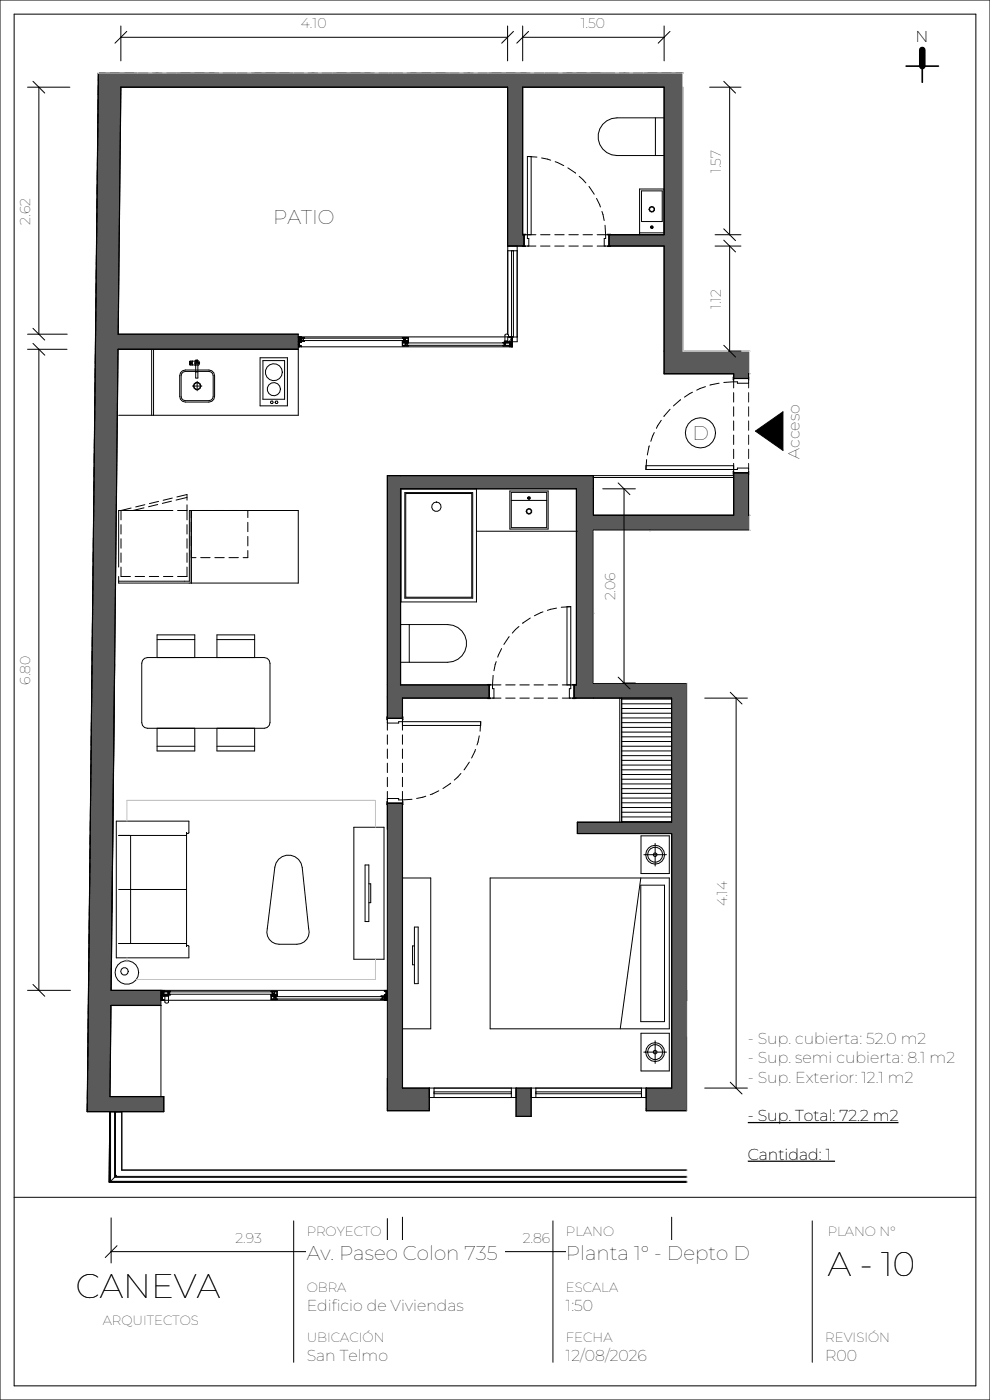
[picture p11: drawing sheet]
<svg xmlns="http://www.w3.org/2000/svg" width="210mm" height="297mm" viewBox="0 0 210 297" stroke-linecap="round" stroke-linejoin="round" font-family="sans-serif">
<path d="M160.2 91.4l5.9-4v8.1z" fill="#000"/>
<path d="M109.5 230.8v6h3.2v-6zM20.9 15.5l-2.4 220.3h16.2v-3.2h-11.4l.2-19.3h10.6v-3.2h-10.5l1.4-136h38.3v-3.2h-38.2l.5-52.4h82.1v33.7h3.5v-2.4h-.3v-31.3h30v31.3h-11.7v2.4h11.7v27.1h14.7v1h3.2v-1h.2v-4.8h-14.1v-59zM82.2 170.4v65.2h8.9v-4.8h-5.7v-60.4zM82.2 100.9v51.5h3.2v-4.3h18.4v-2.8h-18.8v-41.6h37.3v41.6h-.5v2.8h20.7v26.3h-20v2.4h20v54h-5.4v4.8h8.6v-90.7h-19.8v-32.4h33.1v-3.2h-.2v-9h-3.2v9h-29.7v-8.4z" fill="#5a5a5a"/>
<g fill="none" stroke="#000" stroke-width=".21">
<path d="M20.8 18.2v2M20.9 15.5h124M20.9 15.5l-2.4 220.3M20.9 15.5l-.1 1.7M144.9 18.5v56h14.1M20.6 39.2v2M20.6 36.2v2M20.7 33.2v2M20.7 30.2v2M20.7 27.2v2M20.8 24.2v2M20.8 21.2v2"/>
<path d="M111.9 33.2h.8v16.6M111.9 33.2v17.4h.3v1.6M111.9 33.2l2 .1M114.9 33.5l1.9 .5M117.7 34.3l1.9 .8M120.4 35.6l1.7 1.1M122.8 37.4l1.5 1.4M124.9 39.6l1.1 1.6M139 25v8M140.9 25h-10a4 4 0 0 0-4 4 4 4 0 0 0 4 4h10M20.4 57.2v2M20.4 54.2v2"/>
<path d="M20.5 51.2v2M20.5 48.2v2M20.5 45.2v2M20.6 42.2v2M107.7 53.2h2M107.7 52.2v18.7M108.5 53.2v18.3M108.9 53.2v18.3M109.7 52.2v20.3h-1M110.9 49.7l.6 .1M110.9 52.2h.6M111.2 49.8v2.4"/>
<path d="M113.7 52.2h-6v-33.7h-82.1l-.5 52.4h38.2v17.2h-38.1M113.7 49.8h-2.8v-31.3h30v31.3h-14.2M114.7 49.8h2M114.7 52.2h2M117.7 49.8h2M117.7 52.2h2M120.7 49.8h2M120.7 52.2h2M123.7 49.8h2M123.7 52.2h2M126.5 42.1l.8 1.8M126.7 52.2h14.2v27.1h14.7v3"/>
<path d="M127.7 44.8l.4 2M128.3 47.8l.2 2.8h-.3v1.6M128.9 49.8h.6M128.9 52.2h.6M129.2 49.8v2.4M135.7 49.4h5.2M136.1 40.5h4.4v6.5h-4.4zM138.1 47.9h.3l.2 .3-.2 .3h-.3l-.1-.3zM138.2 48l.2 .1v.2l-.2 .1-.1-.2zM140.9 40.1h-5.2v9.7M20.2 78.2v2M20.2 75.2v2"/>
<path d="M20.3 72.2l-.1 2M20.3 69.2v2M20.3 66.2v2M20.4 63.2l-.1 2M20.4 60.2v2M32.2 74.1v14M32.6 74.1v14M38.3 79.1l.4-.4 .6-.2h5l.6 .2 .5 .4 .1 .6v4.4l-.1 .6-.5 .4-.6 .2h-5l-.6-.2-.4-.4-.2-.6v-4.4zM38.9 78.9l.4-.1h5l.5 .1 .3 .3 .1 .5v4.4l-.1 .4-.3 .4-.5 .1h-5l-.4-.1-.4-.4-.1-.4v-4.4l.1-.5zM40.2 76.7v.6M40.2 77.3h.1M40.2 76.7h.1"/>
<path d="M40.3 77.3v.1M40.3 76.6v.1M40.3 76.6v.8M40.3 76.7v.7M40.3 77.4h.1M40.3 76.6h.1M40.3 77.4h.4M40.3 76.6h.4M40.5 77h.1zM40.5 77.1h.1M40.5 76.9h.1M40.7 76.6h.1"/>
<path d="M40.7 77.4h.1M40.7 76.6v.8M40.8 77.4h.1M40.8 76.6v.1M41.2 77h.1M41.3 77.4l.2 .2M41.3 77l.2-.3 .3-.1 .2 .2 .1 .3-.1 .2M41.3 77l.2 .3M41.3 77h.8M41.5 78.9h.5M41.5 77.4h-.7v-.8h.9v.8M41.6 76.4l-.3 .2"/>
<path d="M41.6 76.6h.1M41.6 76.4v.2M41.6 76.4h.3v.2h-.3M41.6 76.4h.1M41.6 76.8h.3l.1 .2v3.2h-.2h-.3v-3.2zM41.7 76.6h.1M41.7 76.5h.1M41.7 77.5h.1M41.8 76.6h.1M41.9 76.4l.3 .2 .1 .4-.1 .3-.2 .3M42.2 77h.1M55.2 75.9h5.8v10.2h-5.8z"/>
<path d="M55.8 76.5h4.6v8.2h-4.6zM63.3 74.1h-38.3l-1.4 136h58.6M63.3 71.5h46.4M63.3 71.9l.1-.1v.3M63.3 72.9h.1v.2M63.3 71.5h.1M63.3 72.4h.1M63.3 73.4h.2M63.3 71.5v.1M63.3 72.5v.1M63.3 72.6v.2M63.3 72.6h.1"/>
<path d="M63.3 73.5v.1M63.3 71.6v.2M63.3 72.4h.6v.2h-.6M63.3 72.1h.1M63.3 73.1h.1M63.4 72.1h.1M63.4 73.1h.1M63.4 73.1l-.1 .3h.6v.2M63.4 72.1l-.1 .3M63.4 72.5h.1M63.4 73.5h.1M63.4 72.5h-.1"/>
<path d="M63.5 71.5h.1M63.5 71.5h-.1M63.5 72.4v.1M63.5 73.4v.1M63.5 71.9v.1M63.5 73h.1M63.5 72h.1M63.5 71.9h-.1M63.5 72.9h-.1M63.5 71.9h.1M63.5 72.9h.1M63.5 71.6v.8"/>
<path d="M63.5 72.6v.8M63.5 72.1h.1M63.5 73.1h.1M63.6 71.5v.1l.3-.1M63.7 71.9h.1M63.7 72h.1M63.7 72.1h.1M63.7 72.5h.1M63.7 71.5v.1M63.7 72.4h.1M63.8 71.9h.1M63.8 71.6l-.1 .1"/>
<path d="M63.8 71.5v.1M63.8 72.4h.1M63.8 73.4v.1M63.9 72.6h.1M63.9 71.5v.1M63.9 72.4h.1M63.9 73.4h.1M63.9 71.9h-.2M63.9 71.9h.1M63.9 72.1l-.2 .2M63.9 72.4l-.6 .2M63.9 72.5l-.3 .1"/>
<path d="M63.9 71.9l.1 .1M63.9 72h.1M63.9 72v.1M63.9 72.1h.1M63.9 72.5l-.6 .1M63.9 73.4l-.2 .1M63.9 71.5v.1h-.6M63.9 73.5h-.3M64 71.9v.2M64.2 71.7v.1l.1-.1M64.2 72.3v-.1l.1 .1M64.4 72.3h.1"/>
<path d="M64.4 71.7h.1M64.5 71.7h.1M64.6 71.7h-.8l-.1 .1 .2 .1M64.6 72.3h-.1M64.6 72.3h.1M64.6 71.6h.1M64.6 71.6h-.9v.7h.9M64.6 71.7h.1M64.6 71.6v.1M64.6 72.2v.1M85.3 71.7l.7 .1M85.3 72.2v.2h1v.2"/>
<path d="M85.3 73.4h.1M85.3 71.6v.1M85.3 71.6h1.3M85.3 72.3l.1 .1M85.3 72.5v.1M85.3 72.6h.1M85.3 72.5h.1M85.4 71.6h-.1M85.4 72.5h.1M85.4 72.7h.5v.6h-.5zM85.4 72.4l-.1 .1M85.4 72.4h.1"/>
<path d="M85.4 71.7h.1M85.4 72.4v.2l.2-.2M85.5 71.7h.1M85.5 72.7h.1M85.5 73.3h.1M85.6 71.7v.6l.1-.2M85.6 72.3h-.3M85.6 72.4h.1M85.6 71.7h-21.3v.5h21.3M85.6 72.5h.3M85.6 72.4v.2h1M85.6 72.5l.1 .1"/>
<path d="M85.7 72.6h.1M85.7 71.7v.1v-.1M85.7 72.4h.1M85.7 72.2v.1M85.7 72.4l.1 .1M85.7 72.7h.1M85.7 73.3h.1M85.7 72.2h.1M85.7 72.1h.1M85.7 72.1h.2M85.8 72.3v.1M85.8 72.3h-.1"/>
<path d="M85.8 72.5h.3h-.2M85.9 72.4v.2M85.9 72.1v.1M85.9 72.3h.1M85.9 72.2h.1M85.9 72.3v.1M85.9 72.1h.1M85.9 72.2v.1M85.9 72.4v.1M86 72.1l-.2 .1M86 72.1h.1M86 72.9h.1"/>
<path d="M86 72.5v.1M86 72.8h.1M86 72.7v.1M86 72.7h.1M86.1 72.6h.1M86.1 72.6v.1M86.1 72.8v.1M86.1 72.9h.1M86.1 72.7h-.1M86.1 72.4h.1M86.1 72.5h-.2M86.1 72.4h-.8v1h1.3"/>
<path d="M86.1 72.4v.1M86.1 72.4v.2M86.2 72.6v.1M86.2 71.7h.1M86.2 72.3h.1M86.2 72.5h.1M86.2 72.6h.1M86.2 72.8v.1M86.2 72.7h.1M86.2 73.3v-.1l.1 .1M86.2 72.7v.1M86.2 72.8h.1"/>
<path d="M86.3 72.4h.1M86.3 72.5h.1M86.3 72.4v.1M86.3 72.5h-.3M86.4 72.7h20.6M86.4 73.3h20.6M86.4 71.7h.1M86.4 72.3h.1M86.4 72.7v.6l-.4-.1M86.4 72.5v.1M86.4 73.3h.1M86.4 72.7h.1"/>
<path d="M86.5 72.4h.1M86.5 72.4v.1M86.5 72.5v.1M86.5 72.7h.1M86.6 72.3h.1M86.6 71.7h-.6v.6h.6M86.6 72.7h-.3l-.1 .2M86.6 73.4h.1M86.6 72.6h.1M86.6 71.6h.1M86.6 72.5l-.1 .1M86.6 72.4h-.2v.1"/>
<path d="M86.6 72.5h.1M86.6 72.7h.1M86.6 71.6v1h-.7M86.6 72.6v.1M106.7 72.7h.3v.1M106.7 72.6v.1M106.7 73.3v.1h1.9M106.7 72.6h.1M106.7 73.3v.1M106.8 72.7h.1M106.8 73.3h.1M106.9 72.7h.1"/>
<path d="M106.9 72.7v.6l.1-.1M107 73.2h.1M107 72.8h.1M107.1 73.2h.1M107.1 73.1l.1 .1M107.2 72.8h.1M107.2 72.8h-.1M107.2 73.2v.1M107.2 73.2h.1M107.2 72.7h.1M107.2 73.3h.1M107.3 72.7h.1"/>
<path d="M107.3 72.7h.7M107.3 73.3h.7M107.3 73.3h.1M107.4 72.7h.1M107.4 73.3h.1M107.6 72.7h.1M107.6 73.3h.1M107.7 72.4h-.7v.2M107.7 71.5v1M107.8 72.7h.1M107.8 73.3h.1M107.9 71.5v-.4a.42 .42 0 0 0-.4-.2 .42 .42 0 0 0-.4 .2v1.4l1.5 .1"/>
<path d="M107.9 72.5v.1M108 72.7h.1M108 73.3h.1M108 72.7l.2 .1M108.1 71.5v.1h.5M108.1 73.4v.2M108.1 72.6h.1M108.1 73.4h.1M108.1 73.5h.3M108.1 73.2h.1M108.1 73.2l-.1 .1M108.1 72.4l.5 .2"/>
<path d="M108.1 72.5l.3 .1M108.1 71.5v.1M108.1 72.4h.1M108.1 73.1v.1M108.2 72.4h.1M108.2 73.4v.1M108.2 72.5v.1M108.2 71.5v.1M108.2 73.2h.1M108.2 73.2h-.1M108.2 72.8h.1M108.2 72.5v1"/>
<path d="M108.2 72.6h.1M108.2 73.4h.1M108.3 71.5l.1 .1-.3-.1M108.4 71.6l.1 .9M108.4 72.6l.1 .9M108.4 72.1h.1M108.4 71.9h.1M108.4 73h.1M108.4 73.1h.1M108.4 71.9h.2M108.4 72.9h.1M108.5 71.9v.1"/>
<path d="M108.5 73h-.1M108.5 72h-.1M108.5 72.4v.1M108.5 72.5h.2M108.6 72.5h.1M108.6 73.5h.1M108.6 72.1h-.2M108.6 73.1h-.2M108.6 72.1v.3M108.6 73.1l.1 .3M108.6 71.8v.3M108.6 72.1h.1"/>
<path d="M108.6 73.1h.1M108.6 72.4h-.5v.2M108.6 72.6h-1.9M108.6 71.6v.2M108.6 72.6h.1M108.6 72.5v.1M108.6 73.5v.1M108.7 71.5h.1M108.7 72.5v.1M108.7 72.6l-.1 .5M108.7 71.5l-.1 .1M108.7 72.6h-.1"/>
<path d="M108.7 72.9h-.3M108.7 71.5v2.1h-45.4M108.7 73.4l-.2 .1M108.7 71.9h-.1M108.7 72.4h-.1M155.6 80v.6M158.8 80v.6M159 79.3h-.2v3M20 99.2l-.1 2M20 96.2v2M20 93.2v2M20.1 90.2l-.1 2"/>
<path d="M20.1 87.2v2M20.1 84.2v2M20.2 81.2l-.1 2M40.8 81.9h2M41.8 80.9v2M57.5 85.1h.3l.2 .2-.2 .3h-.3l-.1-.3zM58.5 85.1h.3l.2 .2-.2 .3h-.3l-.1-.3zM137.1 97.5l-.1 2.1M137.7 94.6l-.4 1.9M138.8 91.8l-.8 1.8M140.3 89.2l-1.1 1.7M142.1 86.8l-1.3 1.5"/>
<path d="M144.3 84.8l-1.5 1.3M146.9 83.2l-1.7 1M149.6 82l-1.8 .8M152.5 81.3l-1.9 .4M153.5 81.1l2.9-.1v.3h2.4M155.6 83.3v2M155.6 86.3v2M155.6 89.3v2M155.6 92.3v2M155.6 95.3v2M155.6 98.3v11h-29.7v-8.4M155.6 80.3h3.2"/>
<path d="M155.6 100v.6M155.6 98.8h-18.6v.8M158.8 83.3v2M158.8 86.3v2M158.8 89.3v2M158.8 92.3v2M158.8 95.3v2M158.8 98.3v11h.2M158.8 99.3h-2.4v.3h-19.4M158.8 100v.6M160.2 91.4l5.9-4v8.1zM19.9 105.2v2"/>
<path d="M19.9 102.2v2M25.7 111.3v2M25.7 114.3v2M25.7 117.3v2M27.8 107.8l-2.1 .5v2M30.5 107.7l-2.3 .6M30.7 107.1l-1.9 .4M33.5 107l-2 .5M33.6 106.4l-1.9 .4M36.4 106.3l-2 .5M36.6 105.7l-2 .4M36.7 108.3h-11.5v12"/>
<path d="M37.5 105.4l2.2-.5v1.2M37.7 108.3h2M39.7 107.1v3.2M39.7 111.3v2M39.7 114.3v2M39.7 117.3v2M39.7 105.5l-2.4 .6M40.6 108.3v15.4M40.6 118.3h1M42.6 118.3h2M45.6 118.3h2M48.6 118.3h2"/>
<path d="M52.6 116.8v1.5h-1M52.6 108.3v1.5M52.6 110.8v2M52.6 113.8v2M85.1 103.7v24h16v-24M85.9 104.5h14.4v22.4h-14.4zM86.1 104.7h14v22h-14zM101.1 112.7h21.4M108.1 104.1h8.2v8.1h-8.2zM108.4 104.4h7.6v7.5h-7.6zM108.4 106.1h7.6M112 105.4h.3l.2 .2-.2 .3h-.3l-.1-.3z"/>
<path d="M112.1 105.5h.3v.3h-.3l-.1-.2zM125.9 101.3h29.7M137.9 112.5v.1M155.6 100.9h-73.4v54M155.6 100.3h3.2M159 112.5h-33.1v32.4h19.8v90.7h-8.6v-4.8M25.2 122.3v1.4h38.1v-15.4h-23.1v15h-15M25.7 120.3v2h2M28.7 122.3h2M31.7 122.3h2M33.3 139.5v-4.8h8v4.8M33.3 135.7h8"/>
<path d="M34.7 122.3h2M39.7 120.3v2h-2M46 139.5v-4.8h8v4.8M46 135.7h8M85 132.5h10a4 4 0 0 1 4 4 4 4 0 0 1-4 4h-10M86.8 132.5v8M106.4 137.6l-.8 1.8M108 135l-1.1 1.7M110.1 132.9l-1.4 1.4M112.5 131.1l-1.7 1.1M115.2 129.8l-1.9 .8M118 129l-1.9 .5"/>
<path d="M121.1 128.7v17.4h-.3v2M121.1 128.7h-.8v16.6M121.1 128.7l-2.1 .1M125.9 130.1h.1M19.3 159.1v2M19.4 156.1l-.1 2M19.4 153.1v2M19.4 150.1v2M19.4 147.1v2M19.5 144.1v2M19.5 141.1v2M24.3 140.8l-.6 52.7"/>
<path d="M30.2 140.1l.5-.5 .6-.1h24.8l.6 .1 .4 .5 .2 .6v12.6l-.2 .6-.4 .4-.6 .2h-24.8l-.6-.2-.5-.4-.1-.6v-12.6zM33.3 158.3h8M33.3 154.5v4.8h8v-4.8M46 158.3h8M46 154.5v4.8h8v-4.8M82.2 155.9v2M82.2 158.9v2M82.2 152.4h3.2M82.2 152.1v.6M85.4 155.9v2M85.4 158.9v2M85.4 152.1v.6"/>
<path d="M100.8 159l-.8 1.8M101.6 156.1l-.4 1.9M102 153.1h-17.4v.3h-2.4M102 153.1v.8h-16.6M102 153.1l-.2 2M103.5 145.3h.6M103.5 148.1h.6M103.8 145.3v2.8M104.6 143.3l-.1 2.8h.3v2M105.2 140.3l-.4 2M106.3 148.1h-20.9v6.8M106.3 145.3h-21.3v-41.6h37.3v41.6h-3"/>
<path d="M107.3 148.1h2M107.3 145.3h2M110.3 148.1h2M110.3 145.3h2M113.3 148.1h2M113.3 145.3h2M116.3 148.1h2M116.3 145.3h2M119.3 148.1h23.2v26.3h-20v2.4h20v54h-57.1v-62.9M121.5 145.3h.6M121.5 148.1h.6M121.8 145.3v2.8"/>
<path d="M131.5 148.1v26.3M131.9 148.3h10.6M131.9 149.3h10.6M131.9 150.3h10.6M131.9 151.3h10.6M131.9 152.3h10.6M131.9 153.3h10.6M131.9 154.3h10.6M131.9 155.3h10.6M131.9 156.3h10.6M131.9 157.3h10.6M131.9 158.3h10.6"/>
<path d="M131.9 159.3h10.6M131.9 148.1v26.3M19.1 177.1v2M19.2 174.1l-.1 2M19.2 171.1v2M19.2 168.1v2M19.3 165.1l-.1 2M19.3 162.1v2M24.7 174.2h15.4v2.4l-.3 .2-.2-.2v24.2l.1-.3 .4 .2v2.5h-15.4zM25.2 177.2h14.4M27.7 177.2v22.9M75 175.5h6.4v28h-6.4z"/>
<path d="M82.2 170.4h3.2M82.2 169.4h2.4v.3l2.8-.2M82.2 161.9v2M82.2 164.9v2M82.2 167.9v67.7h8.9v-4.8M82.2 170.1v.6M85.4 161.9v2M85.4 164.9v2M85.4 170.1v.6M90.3 168.9l-1.9 .5M93.1 167.7l-1.8 .9M95.6 166.1l-1.7 1.2"/>
<path d="M97.8 164.1l-1.5 1.4M99.5 161.7l-1.1 1.6M131.9 160.3h10.6M131.9 161.3h10.6M131.9 162.3h10.6M131.9 163.3h10.6M131.9 164.3h10.6M131.9 165.3h10.6M131.9 166.3h10.6M131.9 167.3h10.6M131.9 168.3h10.6M131.9 169.3h10.6"/>
<path d="M131.9 170.3h10.6M131.9 171.3h10.6M131.9 172.3h10.6M131.9 173.3h10.6M131.9 174.3h10.6M136 177.3h6v8h-6zM139 178.9v4.8M18.9 198.1v2M18.9 195.1v2M19 192.1l-.1 2M19 189.1v2M19 186.1v2"/>
<path d="M19.1 183.1l-.1 2M19.1 180.1v2M25.2 188.7h14.4M59.1 182.3a2.92 2.92 0 0 1 3-.8 2.92 2.92 0 0 1 2 2.5l1.4 12.9a2.6 2.6 0 0 1-2.5 3.4h-3.8a2.6 2.6 0 0 1-2.5-3.3l1.6-13 .3-1zM77.4 183.5h.8v12h-.8zM78.2 187.5h.4v4h-.4M85.4 186.2h6v32h-6M87.9 196.7h.8v11.9h-.8zM104 186.2h38v32h-38zM135.9 186.2l-4.4 32M135.9 187.8h5v28.9h-5zM136.6 181.3h4.8"/>
<path d="M138.7 181l.3-.1 .3 .2v.4l-.3 .2-.3-.1-.1-.3zM18.7 219.1v2M18.7 216.1v2M18.7 213.1v2M18.8 210.1l-.1 2M18.8 207.1v2M18.8 204.1v2M18.9 201.1l-.1 2M25.2 200.1h14.4M34.1 212.2h48.1M34.1 210.5l.2 .1M34.1 213.3h-10.6l-.2 19.3h11.4v3.2h-16.2"/>
<path d="M34.1 212.1l.1 .1M34.1 211.5l.1 .1M34.1 211.1l.1 .1M34.1 210.1v22.5M34.2 211.5l.2 .1M34.2 211.1h.1M34.2 211.3v.7M34.2 212.1h.1M34.2 212h.1M34.2 211h.1M34.2 210.1h.1M34.2 212h.6v.2"/>
<path d="M34.2 212.1l.3 .1M34.2 211.1h.3M34.2 211.2h.6M34.2 210.2l-.1 .1M34.2 210.1l.5 .1M34.2 211.3h.1M34.2 210.3v.7M34.2 211.8h-.1M34.2 210.8h-.1M34.3 210.7l-.1 .1M34.3 211.7l-.1 .1M34.3 210.6h.1"/>
<path d="M34.3 210.7h.1M34.3 211.7h.1M34.3 212.1v.1M34.3 211.1h.1M34.3 212.2h.1M34.3 211.1l-.2 .2M34.3 210.1v.1M34.4 210.1v.2M34.4 211.1v.2M34.4 210.6h-.1M34.4 211.6h.1M34.4 210.6h.1"/>
<path d="M34.4 211.6l-.1 .1M34.4 210.6h-.1l.1 .1M34.4 210.3v.7M34.4 211.3v.7M34.4 210.7h.1M34.4 211.1l.4 .1M34.5 211l.3 .1M34.5 212v.1M34.5 210.1h.3M34.5 212.2h.3M34.6 210.8h.1M34.6 210.8v.2"/>
<path d="M34.6 210.3v.2M34.6 210.5h.1M34.6 210.3h.1M34.6 211.2h.1M34.6 210.2h.1M34.6 211.1h.1M34.6 210.8l.2 .1M34.7 210.2h.1M34.7 211.1h.1M34.7 211.2h.1M34.7 212.1h.1M34.8 210.9h.1"/>
<path d="M34.8 211v.3h-.6M34.8 212.1h-.2M34.8 210.1v.2l-.6-.1M34.8 210.4h-.2M34.8 210.4h.1M34.8 210.9h.8M35 211.2h.7v1.3a.42 .42 0 0 1-.3 .3 .42 .42 0 0 1-.4-.3v-1.3M35 210.3v.1M35 210.9v.1M35 210.9h.1M35 210.4h.1M35.2 211h.1"/>
<path d="M35.2 210.3h.1M35.4 211h.1M35.4 210.3h.1M35.6 210.9h.1M35.6 210.4h.1M35.6 210.3v.1M35.6 210.3l-.8 .1M35.6 210.9l.2-.1v.5h-.9v-.3M35.9 210.9h21.9M35.9 210.4h21.9M35.9 210.9l.2 .1M35.9 210.3l-.1 .7"/>
<path d="M36 210.3h.1M36.1 210.3h.1M36.1 210.3l-.4 .1M36.1 211h-1.9M36.1 210.3v.1M36.1 210.9v.1M36.1 210.3h-1.5v.7M57.5 211.3h.1M57.5 212h1.3M57.5 211h1v.2M57.5 210.3h1.3M57.5 210.3h.1"/>
<path d="M57.5 210.3v.1M57.5 210.9v.1M57.5 212h.1M57.5 211.2h.1M57.5 210.3l.7 .2M57.6 211.4h.5v.6h-.5M57.6 211.1v.1M57.6 211.1h.1M57.6 210.3h.1M57.6 211.1v.2M57.6 211.3h.1M57.7 210.3h.1"/>
<path d="M57.7 211.3h.1M57.7 212h.1M57.7 211.1v.2M57.7 210.3v.7l.2-.2M57.7 210.9l-.2 .1M57.8 211.1h-.1M57.8 211.1l.3 .1M57.8 211.1v.2h1M57.8 211.3h.1M57.9 211.2v.1M57.9 211.3h.1M57.9 210.3v.1v-.1"/>
<path d="M57.9 211.2h.1M57.9 211.1h.1M57.9 210.8v.2M57.9 212h.1M57.9 210.8h.1M57.9 210.8h.2M57.9 211h.1M57.9 211.1v.1M58 211h-.1M58 211h.1M58 211.1v.1M58 211.2h.1"/>
<path d="M58 211.1h.1M58.1 210.8h.1M58.1 211h.1M58.1 210.8v.2M58.1 211.1h.1M58.1 210.8h-.2M58.2 210.8h-.1M58.2 211.5h-.1M58.2 211.2h.1M58.2 211.5v.1M58.2 211.3v.2M58.2 211.3v.1"/>
<path d="M58.2 211.5h.1M58.2 211.2h-.2M58.2 211.3h.1M58.2 211.6h.1M58.2 211.1h.1M58.3 211.1h-.8v.9M58.3 211.1v.1M58.3 211.1l-.3 .1M58.3 211.1h-.1M58.3 211h.1M58.3 210.3h.1M58.4 211.1v.1"/>
<path d="M58.4 211.3v.1M58.4 211.5l-.1 .1M58.4 212v-.1v.1M58.4 211.4v.1M58.4 211.5h.1M58.4 211.2h.1M58.4 211h.1M58.4 211v.1M58.4 211.1h.1M58.5 211.1l-.3 .1M58.5 211.9h22.6M58.5 211.4h22.6"/>
<path d="M58.5 211h.1M58.5 210.3h.1M58.5 211.3v.7l-.3-.1-.1-.4M58.6 211.2h-.1M58.6 211.3v.1M58.6 212h.1M58.7 211h.1M58.7 211v.2M58.7 211.2h.1M58.7 211.3v.1M58.7 210.3h-.5v.6l.6 .1M58.7 210.3h.1"/>
<path d="M58.7 210.3l.1 .9M58.8 212h.1M58.8 210.3h.1M58.8 211.3h.1M58.8 211.2h-.1M58.8 211.1h-.1M58.8 211h-.2v.2M58.8 211.3h-.4l-.1 .3M58.8 210.3v.9h-1M58.8 211.3v.1M58.8 211.9v.1M80.8 211.9v.1h1.3"/>
<path d="M80.8 211.3v.1M80.8 211.3h.1M80.8 212h.1M80.9 211.3v.1M80.9 212h.1M81 211.3v.1M81.1 211.3v.7h.6M81.2 211.3v.2v-.2M81.2 212v-.1v.1M81.4 211.7h.1M81.5 211.6v.1M81.5 211.7h.1"/>
<path d="M81.5 211.7l.2 .3M81.5 212.1h.2M81.5 212.2h.3M81.5 211.2h.1M81.5 210.1v.1l.6 .1M81.5 212v.2M81.5 211.8h.1M81.5 211.6h.1M81.5 211.7v.1M81.6 211.6h.1M81.6 211.8h.1M81.6 211.2h.1"/>
<path d="M81.6 211.1h.1M81.7 211.3v.1M81.7 211.3h-.9M81.7 211.7v.1M81.7 211.6h.1M81.7 211.7h.1M81.7 210.2h.1M81.7 211.2h.1M81.7 211.8h.1M81.7 211.4v.1l-.3 .1M81.7 212h.1M81.7 211.3v.7"/>
<path d="M81.8 211.1h.3M81.8 210.1h-.3M81.8 211l-.3 .1M81.8 212v.1M81.9 211.1l-.4 .1M81.9 211.6l.1 .1M81.9 210.6l.1 .1M81.9 210.6h.1M81.9 210.3v.7M81.9 211.3v.7M81.9 210.1v.2M81.9 211.1v.2"/>
<path d="M82 211.1l.1 .2h-1.3M82 210.1v.1M82 212.2h.1M82 212.1l.1 .1M82 212.1v.1M82 211.1h.1M82 211.7h.1M82 210.7h.1M82 210.7l.1 .1M82 211.7l.1 .1M82 210.6h.1M82 210.1h.1"/>
<path d="M82.1 211.1h.1M82.1 210.1h.1M82.1 210.5l.1 .3M82.1 210.1l-.6 .1M82.1 211.2h-.6M82.1 211.5l-.2 .1M82.1 212.1l-.3 .1M82.1 211h-.6v.3M82.2 211.5v.3M82.2 210.5l-.2 .1M82.2 211.1l-.1 .1M87.9 200.7h-.4v4h.4"/>
<path d="M136 219.2h6v8h-6zM145.7 210.1h.1M145.7 212.2h.1M145.7 212.1v.1M145.7 211.5v.1M145.7 210.5h.1M145.7 211.1v.1M145.7 211.1h.1M145.7 211.3v.7M145.7 212.1h.1M145.7 211.5h.1M145.7 212h.1"/>
<path d="M145.7 211h.1M145.7 211.2h.1M145.7 210.2h.1M145.7 210.2v.1M145.7 211.3h.1M145.7 210.3v.7M145.7 211.8h.1M145.7 210.8h.1M145.8 211.8h-.1M145.8 211.2l-.1 .1M145.8 210.8h-.1M18.5 234.1v1.7"/>
<path d="M18.5 231.1v2M18.6 228.1v2M18.6 225.1v2M18.6 222.1v2M23.3 235.8l-.2 14.9h122.7M23.4 235.8v14.8M24.3 235.8h.1M24.3 235.8h1.5v12.4h120M24.3 235.8h-1v14.9M24.3 235.8v13.9M24.7 235.8h-.2v13.7M91.1 232.8h18.4"/>
<path d="M92.1 231.6h16.4M92.1 230.8v2M92.1 232h16.4M108.5 230.8v2M109.5 230.8v6h3.2v-6M112.7 232.8h24.4M113.7 231.6h22.4M113.7 232h22.4M113.7 230.8v2M136.1 230.8v2M136.6 223.2h4.8M138.7 222.9l.3-.1 .3 .2v.3l-.3 .3-.3-.1-.1-.3z"/>
<path d="M139 220.8v4.8M3 254h204M23.4 250.6h122.4M24.3 249.7l-.9 .9M24.3 249.7h121.5M24.5 249.5h121.3M24.7 249.3l-.2 .2M62.3 259v30M117.3 259v30M172.3 259v30"/>
<circle cx="138.3" cy="44.4" r=".5"/>
<circle cx="138.3" cy="44.4" r=".6"/>
<circle cx="58.1" cy="79" r="1.8"/>
<circle cx="41.8" cy="81.9" r=".8"/>
<circle cx="41.8" cy="81.9" r=".7"/>
<circle cx="58.1" cy="82.5" r="1.4"/>
<circle cx="148.6" cy="91.8" r="3.2"/>
<circle cx="92.6" cy="107.5" r="1"/>
<circle cx="112.2" cy="108.5" r=".5"/>
<circle cx="112.2" cy="108.5" r=".6"/>
<circle cx="139" cy="181.3" r="1.6"/>
<circle cx="139" cy="181.3" r="2"/>
<circle cx="26.4" cy="206.1" r=".8"/>
<circle cx="26.9" cy="206.3" r="2.5"/>
<circle cx="139" cy="223.2" r="1.6"/>
<circle cx="139" cy="223.2" r="2"/>
</g>
<path d="M20.9 15.5l-2.4 220.3h16.2v-3.2h-11.4l.2-19.3h10.6M63.3 70.9h-38.2l.5-52.4h82.1v33.7h3.5v-2.4h-.3v-31.3h30v31.3h-11.7v2.4h11.7v27.1h14.7v1h3.2v-1h.2M63.3 74.1h-38.3l-1.4 136h10.5M159 109.3h-.2v-9h-3.2v9h-29.7v-8.4h-43.7v51.5h3.2v-4.3h18.4v-2.8h-18.8v-41.6h37.3v41.6h-.5v2.8h10.1M159 112.5h-33.1v32.4h19.8v65.1M82.2 175.9v-5.5h3.2v60.4h5.7v4.8h-8.9v-6.9M131.9 174.4h-9.4v2.4h20v54h-5.4v4.8h8.6v-15.7" fill="none" stroke="#000" stroke-width=".25"/>
<path d="M26.9 174.2v-4.4h52.7v5.7M26.9 203.2v.6M79.6 203.5v4.3h-50.7" fill="none" stroke="#c0c0c0" stroke-width=".21"/>
<path d="M20.9 0v15.5h124v59h14.1v38.1h-33v32.2h19.8v136.7" fill="none" stroke="#fff" stroke-width=".21"/>
<path d="M192.2 14h6.8M195.6 10.6v6.9" fill="none" stroke="#000" stroke-width=".35"/>
<path d="M195.6 10.6v3.4" fill="none" stroke="#000" stroke-width="1.4"/>
<g fill="#fff">
<path d="M58 43.3h13.3v5.2h-13.3z"/>
<path d="M166.3 85.2h4.1v12.1h-4.1z"/>
</g>
<path d="M25.6 7.9h82.1M25.6 5.5v7.4M26.9 6.7l-2.5 2.5M107.7 5.5v7.4M108.9 6.7l-2.5 2.5" fill="none" stroke="#000" stroke-width=".21"/>
<path d="M63.8 3.1h5.7v3.7h-5.7z" fill="#fff"/>
<path d="M5.8 18.5h9M7 17.2l2.5 2.5M8.2 18.5v52.4M5.8 70.9h8.5M7 69.6l2.5 2.5" fill="none" stroke="#000" stroke-width=".21"/>
<path d="M3.5 41.7h3.6v5.9h-3.6z" fill="#fff"/>
<path d="M5.8 74.1h8.4M7 72.8l2.5 2.5M8.2 74.1v136M5.8 210.1h9.1M7 208.8l2.5 2.5" fill="none" stroke="#000" stroke-width=".21"/>
<path d="M3.5 138.9h3.6v6.4h-3.6z" fill="#fff"/>
<path d="M110.9 7.9h30M110.9 5.5v7.4M112.1 6.7l-2.5 2.5M140.9 5.5v7.4M142.1 6.7l-2.5 2.5" fill="none" stroke="#000" stroke-width=".21"/>
<path d="M123.2 3.1h5.3v3.7h-5.3z" fill="#fff"/>
<path d="M150.5 18.5h6.7M153.5 17.2l2.5 2.5M154.8 18.5v31.3M151.7 49.8h5.5M153.5 48.5l2.5 2.5" fill="none" stroke="#000" stroke-width=".21"/>
<path d="M150 31.6h3.6v5.1h-3.6z" fill="#fff"/>
<path d="M151.7 52.2h5.5M153.5 50.9l2.5 2.5M154.8 52.2v22.3M153.5 73.2l2.5 2.5M154.5 74.5h2.7" fill="none" stroke="#000" stroke-width=".21"/>
<path d="M150 61.1h3.6v4.5h-3.6z" fill="#fff"/>
<path d="M127.8 103.7h7M131.1 102.4l2.5 2.5M132.4 103.7v41.2M131.1 143.6l2.5 2.5M132.1 144.9h2.7" fill="none" stroke="#000" stroke-width=".21"/>
<path d="M127.6 121.2h3.6v6.2h-3.6z" fill="#fff"/>
<path d="M149.5 148.1h9M154.9 146.8l2.5 2.5M156.1 148.1v82.7M149.5 230.8h9M154.9 229.6l2.5 2.5" fill="none" stroke="#000" stroke-width=".21"/>
<path d="M151.3 186.6h3.7v5.7h-3.7z" fill="#fff"/>
<path d="M85.4 258.2v9.7M142.5 258.2v9.7M85.4 265.5h57.1M86.6 264.2l-2.5 2.5M143.7 264.2l-2.5 2.5" fill="none" stroke="#000" stroke-width=".21"/>
<path d="M110.9 260.7h6v3.6h-6z" fill="#fff"/>
<path d="M23.6 258.3v9.6M82.2 258.5v9.4M23.6 265.5h58.6M24.8 264.2l-2.5 2.5M83.4 264.2l-2.5 2.5" fill="none" stroke="#000" stroke-width=".21"/>
<path d="M49.9 260.7h5.9v3.6h-5.9z" fill="#fff"/>
<path d="M0 0h210v297h-210zM3 3h204v291h-204z" fill="none" stroke="#000" stroke-width=".21"/>
<g fill="#fff">
<path d="M158.6 218.2h39.2v4.1h-39.2z"/>
<path d="M158.6 222.3h45.6v4.1h-45.6z"/>
<path d="M158.6 226.4h36.4v4.1h-36.4z"/>
<path d="M158.6 234.6h34.8v4.1h-34.8z"/>
<path d="M158.6 242.8h20v4.1h-20z"/>
</g>
<path d="M158.6 238.1h32M158.6 246.3h18.5" fill="none" stroke="#000" stroke-width=".27"/>
<g fill="#fff">
<path d="M16.1 268.3h32.2v8.8h-32.2z"/>
<path d="M65 263.2h42v5.2h-42z"/>
<path d="M65 274.9h35v4.1h-35z"/>
<path d="M65 285.5h17.8v4.1h-17.8z"/>
<path d="M175.6 263.7h20.1v8.8h-20.1z"/>
<path d="M120 263.2h40v5.2h-40z"/>
<path d="M120 274.9h6.1v4.1h-6.1z"/>
<path d="M120 285.5h18v4.1h-18z"/>
<path d="M175 285.5h7v4.1h-7z"/>
</g>
<g font-size="7.2">
<text x="16.1" y="275.3">CANEVA</text>
<text x="175.6" y="270.7">A - 10</text>
</g>
<g font-size="4.2">
<text x="58" y="47.4">PATIO</text>
<text x="146.9" y="93.4">D</text>
<text x="65" y="267.3">Av. Paseo Colon 735</text>
<text x="120" y="267.3">Planta 1° - Depto D</text>
</g>
<g font-size="3.4">
<text x="194.2" y="8.9">N</text>
<text x="169.5" y="97.3" transform="rotate(-90 169.5 97.3)">Acceso</text>
<text x="158.6" y="221.5">- Sup. cubierta: 52.0 m2</text>
<text x="158.6" y="225.6">- Sup. semi cubierta: 8.1 m2</text>
<text x="158.6" y="229.7">- Sup. Exterior: 12.1 m2</text>
<text x="158.6" y="237.9">- Sup. Total: 72.2 m2</text>
<text x="158.6" y="246.1">Cantidad: 1</text>
<text x="65" y="278.1">Edificio de Viviendas</text>
<text x="120" y="278.1">1:50</text>
<text x="65" y="288.7">San Telmo</text>
<text x="120" y="288.7">12/08/2026</text>
<text x="175" y="288.7">R00</text>
</g>
<g font-size="3">
<text x="63.8" y="6">4.10</text>
<text x="123.2" y="6">1.50</text>
<text x="152.9" y="36.7" transform="rotate(-90 152.9 36.7)">1.57</text>
<text x="6.4" y="47.6" transform="rotate(-90 6.4 47.6)">2.62</text>
<text x="152.9" y="65.6" transform="rotate(-90 152.9 65.6)">1.12</text>
<text x="130.5" y="127.4" transform="rotate(-90 130.5 127.4)">2.06</text>
<text x="6.4" y="145.3" transform="rotate(-90 6.4 145.3)">6.80</text>
<text x="154.2" y="192.3" transform="rotate(-90 154.2 192.3)">4.14</text>
<text x="49.9" y="263.6">2.93</text>
<text x="110.9" y="263.6">2.86</text>
</g>
<g font-size="2.8">
<text x="65" y="262.2">PROYECTO</text>
<text x="120" y="262.2">PLANO</text>
<text x="175.6" y="262.2">PLANO N°</text>
<text x="65" y="274">OBRA</text>
<text x="120" y="274">ESCALA</text>
<text x="21.8" y="281.2">ARQUITECTOS</text>
<text x="65" y="284.6">UBICACIÓN</text>
<text x="120" y="284.6">FECHA</text>
<text x="175" y="284.6">REVISIÓN</text>
</g>
</svg>
